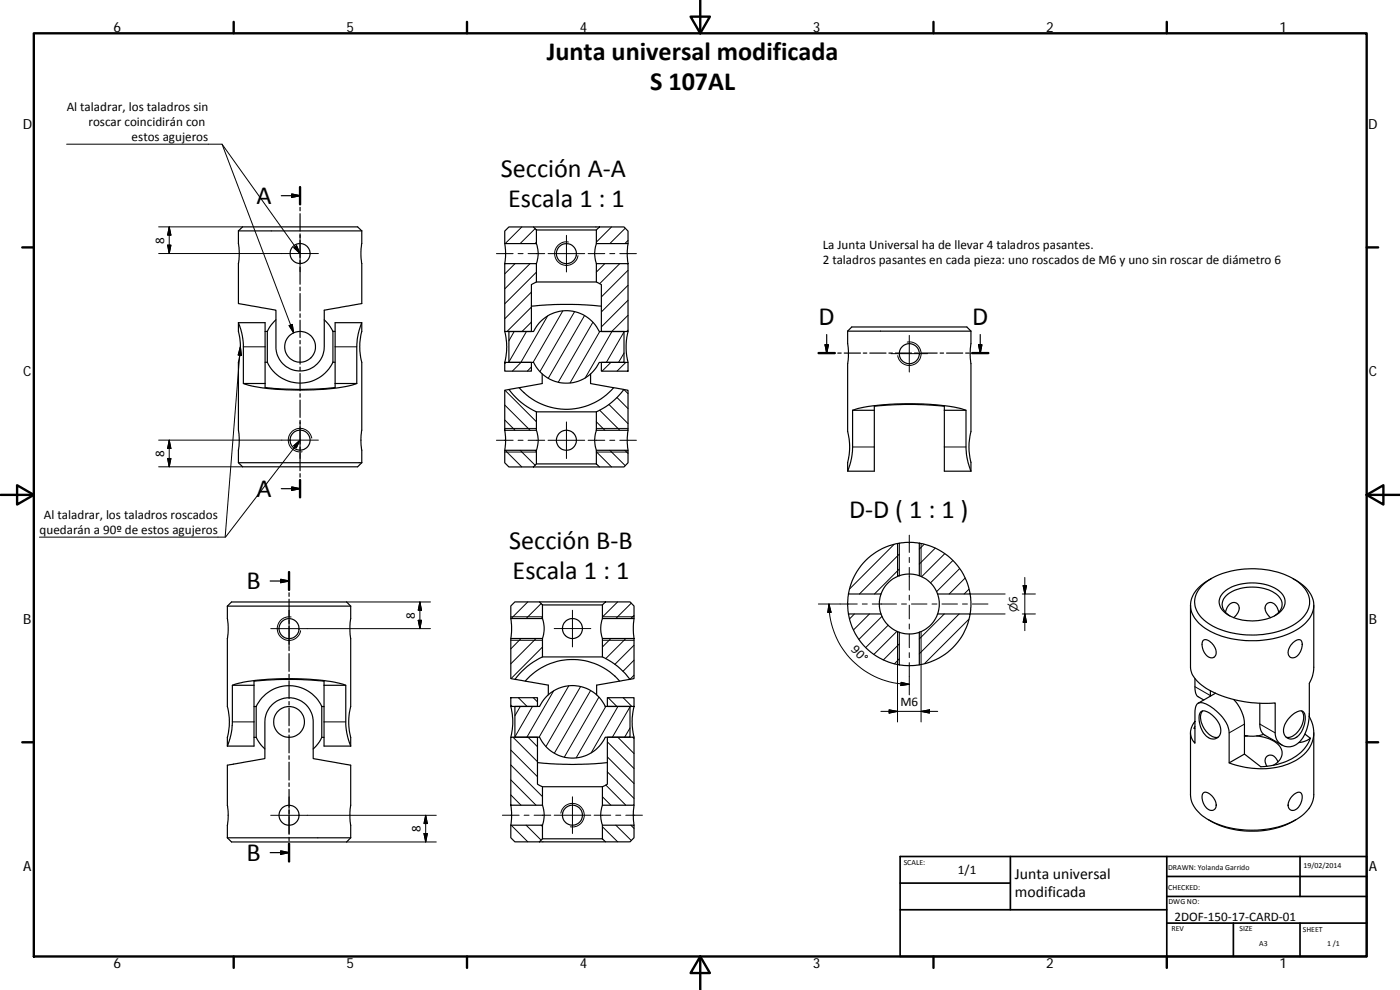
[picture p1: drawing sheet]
<svg xmlns="http://www.w3.org/2000/svg" width="420mm" height="297mm" viewBox="0 0 420 297" stroke-linecap="round" stroke-linejoin="round" font-family="sans-serif">
<g fill="none" stroke="#000" stroke-width=".36">
<path d="M84.4 58.7h5.7M87.6 58.2l2.5 .5-2.5 .5zM90.1 56.1v5.2M71.6 69.3l1.2-1.2h34.5l1.3 1.2M71.6 69.3l.2 6.5-.2 3.2v12.1l11.2 2v11a7.2 7.2 0 0 0 7.3 7.2 7.2 7.2 0 0 0 7.2-7.2v-11l11.3-2v-12.1l-.3-2.4 .3-7.3M71.6 69.3h37M90.1 62.2v1M90.1 64.1v5.2M90.1 70.2v1M90.1 72.1v5.2M90.1 78.2v1M151.5 73.1l.2 3-.2 3"/>
<path d="M151.5 69.3l1.2-1.2h7.4l.9 .9v4.1h-9.5zM151.5 79.1h9.5v5.5l-1.5 .8v14.1h-8zM160.1 68.1h19.8M161 69h18M161 73.1v.2a8.7 8.7 0 0 1 0 5.8M179 73.1l-.1 .3a9.3 9.3 0 0 0 .1 5.7M179 79.1h9.5v20.4h-8v-14.1l-1.5-.8zM179 69l.9-.9h7.4l1.2 1.2v3.8h-9.5zM188.5 73.1l-.3 3 .3 3M71.6 96.8h8v19.5a96.7 96.7 0 0 0 21 0v-19.5h8l-.1 3a17.9 17.9 0 0 0 .1 8.9v20.4l-.3 2.4 .3 7.3M71.6 96.8l.9 2.9 .5 3v12.4a63.4 63.4 0 0 0 21.1 1.9 45.3 45.3 0 0 0 13-1.9M71.6 96.8v3a18.3 18.3 0 0 1 0 8.9v20.4l.2 3-.2 6.7"/>
<path d="M79.6 99.4h.6M80.2 99.4v9.3M82.8 95.9l-1.5 1.7-1.1 1.8M90.1 80.1v5.2M90.1 86.2v1M90.1 88.1v5.2M90.1 94.1v1.1M90.1 96.1v5.2M97.3 95.9l1.5 1.7 1.1 1.8M99.9 99.4v9.3M99.9 99.4h.7M108.6 96.8l-.9 2.4-.5 2.8-.1 13.1"/>
<path d="M151.5 99.5l.1 .3a18.6 18.6 0 0 1-.1 8.9M152.7 99.5h7.4a10.9 10.9 0 0 1 9.9-6.3 10.9 10.9 0 0 1 9.8 6.3h7.5v9.2h-7.5a10.9 10.9 0 0 1-9.8 6.3 10.9 10.9 0 0 1-9.9-6.3h-7.4zM159.5 91.9a104.1 104.1 0 0 1 21 0M161 84.6h18M188.5 99.5l-.1 .3a18.7 18.7 0 0 0 .1 8.9M254.4 99.4l1.2-1.3h34.6l1.2 1.3M254.4 99.4v3.8l.2 2.1-.2 3.8 .1 20.7a18.1 18.1 0 0 1-.1 8.9v2.7h8v-19.5a100.4 100.4 0 0 1 21 0v19.5h8M254.4 99.4h37M291.4 99.4l-.2 6.1 .2 3.5-.1 20.8a18.8 18.8 0 0 0 .1 8.9v2.7M73 115.1h6.6M79.6 108.7h.6M80.2 108.7a10.9 10.9 0 0 0 9.9 6.2 10.9 10.9 0 0 0 9.8-6.2"/>
<path d="M90.1 102.2v1M90.1 104.1v5.2M90.1 110.2v1M90.1 112.1v5.2M90.1 118.1v1.1M99.9 108.7h.7M100.6 115.1h6.5M151.5 108.7h8v2.7h-8zM151.5 117.1l1.2-.2a20.7 20.7 0 0 0 8.3 6.7v5.5h-9.5zM162.7 112.2v2.9l-10 1.8M177.2 112.2v2.9l10 1.8M180.5 108.7h8v2.7h-8z"/>
<path d="M184.2 116.3a18.7 18.7 0 0 1-28.4 0M245.7 105.9h4.8M247.6 103.4h1l-.5 2.5zM248.1 100.4v5.5M251.4 105.9h1.1M253.4 105.9h4.8M259.1 105.9h1M261 105.9h4.9M266.8 105.9h1M268.7 105.9h4.9M274.5 105.9h1M276.4 105.9h4.9"/>
<path d="M282.1 105.9h1.1M284.1 105.9h4.8M289.8 105.9h1M291.8 105.9h4.8M293.7 103.4h1l-.5 2.5zM294.2 100.4v5.5M71.6 138.8l1.2 1.3h34.5l1.3-1.3M71.6 138.8h37M90.1 120.1v5.1M90.1 126.1v1.1M90.1 128.1v5.1M90.1 134.1v1.1"/>
<path d="M90.1 136v5.2M151.5 129.1l.2 2.4-.2 3.6M151.5 135.1h9.5v4.1l-.9 .9h-7.4l-1.2-1.2zM161 139.2h18M161 123.6h18M161 129.1v.2a8.7 8.7 0 0 1 0 5.8M179 135.1h9.5v3.8l-1.2 1.2h-7.4l-.9-.9zM179 123.6a21 21 0 0 0 8.2-6.7l1.3 .2v12h-9.5zM179 129.1l-.1 .4a9.3 9.3 0 0 0 .1 5.6M188.5 129.1l-.3 3 .3 3M255.9 123.1l-.1 12.4-.5 3-.9 2.9M255.9 123.1a65 65 0 0 1 21.1-1.9 47.4 47.4 0 0 1 12.9 1.9l.1 12.1 .3 2.7 1.1 3.5"/>
<path d="M255.9 123.1h6.5M283.4 123.1h6.5M84.4 146.6h5.7M87.6 146.1l2.5 .5-2.5 .5zM90.1 142.1v1.1M90.1 144v5.2M160.1 140.1h19.8M81.1 174.3h5.7M84.2 173.8l2.6 .5-2.6 .5zM86.8 171.6v5.4M86.8 177.9v1M86.8 179.8v5.4"/>
<path d="M254.6 178.2l-.2 2.5 .2 3.5M259.8 168.1a18.6 18.6 0 0 1 10.1-5.1v9.7a9.2 9.2 0 0 0-5.5 5.5h-9.8a18.8 18.8 0 0 1 5.2-10.1zM264.4 178.2l-.1 .4a9.1 9.1 0 0 0 .1 5.6M269.9 172.7l.7-.2a9.3 9.3 0 0 1 5.3 .2M269.9 163l2.4-.3 3.6 .3M275.9 163a18.5 18.5 0 0 1 15.3 15.2h-9.8a9 9 0 0 0-5.5-5.5zM281.4 178.2l.1 .4a8.8 8.8 0 0 1-.1 5.6M291.2 178.2l.2 2.2-.2 3.8M360.5 175.9a21.6 21.6 0 0 1 16.1-5.3 20.4 20.4 0 0 1 14.7 5.6 6.6 6.6 0 0 1-1.3 10.1 25.6 25.6 0 0 1-20.9 3.5 14.7 14.7 0 0 1-9.9-6.5 6.3 6.3 0 0 1 1.3-7.4zM363.5 173.6a9.9 9.9 0 0 0-6.2 7.6 8.8 8.8 0 0 0 5.2 7.8 28.7 28.7 0 0 0 27.3-.4 8.1 8.1 0 0 0 4.3-8.6 10.9 10.9 0 0 0-6.1-6.4M367.1 177.8a14.1 14.1 0 0 1 12.7-2.4 7 7 0 0 1 5.9 4.8 5.3 5.3 0 0 1-4.1 5 15 15 0 0 1-14.1-1.5 3.8 3.8 0 0 1-.4-5.9zM68.2 181.9h37.1"/>
<path d="M68.2 181.9l1.3-1.3h34.5l1.3 1.3M68.2 181.9v3.7l.3 2.4-.3 3.6 .1 20.7a17.9 17.9 0 0 1-.1 8.9v2.7M86.8 186v1.1M86.8 188v5.3M86.8 194.2v1M86.8 196.1v5.3M105.3 181.9l-.3 6.7 .3 3-.1 20.7a18.3 18.3 0 0 0 .1 8.9v2.7M153.3 191.6h9.5v5.5a21.3 21.3 0 0 0-8.3 6.7l-1.2-.2zM153.3 181.8l1.2-1.2h7.4l.9 .9v4.1h-9.5zM153.3 185.6l.2 2.1-.2 3.9M161.9 180.6h19.8M162.8 181.5h18"/>
<path d="M162.8 197.1h18M162.8 185.6l.1 .3a9 9 0 0 1-.1 5.7M180.8 191.6h9.5v12l-1.3 .2a20.9 20.9 0 0 0-8.2-6.7zM180.8 181.5l.9-.9h7.4l1.2 1.2v3.8h-9.5zM180.8 185.6l-.1 .2a8.9 8.9 0 0 0 .1 5.8M190.3 185.6l-.2 2.4 .2 3.6M254.6 184.2h9.8a9 9 0 0 0 5.5 5.5v9.8a18.5 18.5 0 0 1-15.3-15.3zM269.9 199.5l2.7 .2 3.3-.2M275.9 189.7l-1 .3a8.7 8.7 0 0 1-5-.3M281.4 184.2h9.8a18.5 18.5 0 0 1-15.3 15.3v-9.8a8.9 8.9 0 0 0 5.5-5.5zM357.3 181.6v18.6a9 9 0 0 0 5.4 6.7 36.1 36.1 0 0 0 20 4v9a4.2 4.2 0 0 0 3.1 4.1 4.2 4.2 0 0 0 4.7-1.9 13.5 13.5 0 0 0 2.4-8.1v-9l1-2 .4-2.1v-19.3M361 192.2l.2-.1a2.84 2.84 0 0 1 3.2 1.9 1.96 1.96 0 0 1 .6 2 1.96 1.96 0 0 1-1.5 1.4 4 4 0 0 1-2.5-5.2z"/>
<path d="M367.8 183.7a2.9 2.9 0 0 1 3-2.9 2.2 2.2 0 0 1 .2 3.7l-.7 .8M369.1 184.8a3.8 3.8 0 0 1-2.3-3.5 3.8 3.8 0 0 1 2.4-3.5 13.5 13.5 0 0 1 14.1 .7 3.7 3.7 0 0 1-.8 6.3M383.8 183.7a2.87 2.87 0 0 0-3-2.9 2.19 2.19 0 0 0-.3 3.7l.8 .8M388 192.8l.7-.5a1.25 1.25 0 0 1 1.6-.3 1.25 1.25 0 0 1 .5 1.6 3.6 3.6 0 0 1-3.2 3.8 2.08 2.08 0 0 1-.5-3.4zM69.7 205.6h6.5M76.2 212h.7M76.9 212a10.9 10.9 0 0 1 9.8-6.3 10.9 10.9 0 0 1 9.9 6.3M76.9 212v9.2M86.8 202.3v1.1M86.8 204.3v5.3M86.8 210.5v1M86.8 212.4v5.3"/>
<path d="M86.8 218.6v1.1M96.6 212h.6M96.6 212v9.2M97.2 205.6h6.6M153.3 209.3h8v2.7h-8zM153.3 212l.1 .2a18.3 18.3 0 0 1-.1 9M154.5 212h7.4a10.9 10.9 0 0 1 9.9-6.3 10.9 10.9 0 0 1 9.8 6.3h7.5v9.2h-7.5a10.9 10.9 0 0 1-9.8 6.3 10.9 10.9 0 0 1-9.9-6.3h-7.4zM154.5 203.8l10.1 1.8v2.9M182.3 209.3h8v2.7h-8zM186 204.4a18.7 18.7 0 0 0-28.4 0M189 203.8l-9.9 1.8v2.9M190.3 212l-.1 .3a19.2 19.2 0 0 0 .1 8.9"/>
<path d="M357.3 219.9v18.5a9.3 9.3 0 0 0 5.6 7.7 28.6 28.6 0 0 0 27.2-.9 8.5 8.5 0 0 0 4.2-6.8v-18.5M358.6 218l-.3 .5 .3 .1M358.6 203.6v2.4a3.3 3.3 0 0 0 1 3.1l1.7 .9M360.4 213.6a2.82 2.82 0 0 1 3.3 .9 5.2 5.2 0 0 1 2.2 6.3 2.83 2.83 0 0 1-4.7-.8 6.3 6.3 0 0 1-.8-6.4zM360.9 213.3a5.2 5.2 0 0 0 1.1 6.2 3.6 3.6 0 0 0 3.6 1.7M363.3 207.2v1.7M364.8 208l-5.2 3M370.3 209.9a11.6 11.6 0 0 1 3.2 7.4v9M378.1 211v6.3a3.6 3.6 0 0 0 1.5 3.3l5.1 2.9M387.2 215.1l1.3-1.1a2.02 2.02 0 0 1 2.8-.3 6.6 6.6 0 0 1-3.1 7.9 2.49 2.49 0 0 1-2.6-.8 2.49 2.49 0 0 1-.2-2.7l.7-1.6zM390.7 213.3a5.7 5.7 0 0 1-1.9 6.9 3.2 3.2 0 0 1-2.8 1M392.9 215a9.2 9.2 0 0 1-4 13.2 24.3 24.3 0 0 1-20 .7v-9a11.4 11.4 0 0 0-6-8.1 2.83 2.83 0 0 0-3.8-.4l-.5 1.8v9.8a4.7 4.7 0 0 1 0-6.5"/>
<path d="M392.9 214v1M392.9 215v.1M68.2 223.9h8v-19.5a104.4 104.4 0 0 1 21 0v19.5h8.1M76.2 221.2h.7M76.9 221.2l1.1 1.9 1.5 1.6M86.8 220.5v5.4M86.8 226.8v1M86.8 228.7v5.4M86.8 234.9v1.1M86.8 236.9v5.3M96.6 221.2l-.7 1.3-1.9 2.2M96.6 221.2h.6"/>
<path d="M105.3 223.9l-1-3-.5-2.9v-12.4a63.4 63.4 0 0 0-21.1-1.9 47.4 47.4 0 0 0-13 1.9l-.1 13.1-.5 2.8-.9 2.4M153.3 221.2h8v14.1l1.5 .8v5.5h-9.5zM161.3 228.8a100 100 0 0 0 21 0M162.8 236.1h18M182.3 221.2h8v20.4h-9.5v-5.5l1.5-.8zM361 238a2.13 2.13 0 0 1 2.9 1.1 2.6 2.6 0 0 1 .2 4 3.2 3.2 0 0 1-3.3-3.2v-1.2zM373.5 226.3l-4.6 2.6M374.5 220.8l-1 .1M377.1 220.8a9.1 9.1 0 0 1 7.3 3.7 3.8 3.8 0 0 1-2.2 5.1M379.3 220.3a10.9 10.9 0 0 1-5.8 .4M383.5 228.6a2.15 2.15 0 0 0-3.4-1.6l-.1 .2a2.35 2.35 0 0 0 .2 2.7M388 238.6l.7-.5a1.24 1.24 0 0 1 1.6-.3 1.24 1.24 0 0 1 .5 1.6 3.8 3.8 0 0 1-3 3.8 1.89 1.89 0 0 1-.8-3.2z"/>
<path d="M391.6 220.2l1.6 1.3M393.2 221.5a13.6 13.6 0 0 1-10.8 8.1l-4 .5-4.9-3.8M393.2 221.5l-1.6 .9-1.8 .4M68.2 251.4v-3.8l.3-2.4-.3-3.6v-12l11.3-2v-11a7.2 7.2 0 0 1 7.2-7.2 7.2 7.2 0 0 1 7.3 7.2v11l11.3 2v12.1l-.3 2.9 .3 6.8M68.2 251.4h37.1M68.2 251.4l1.3 1.2h34.5l1.3-1.2M81.1 255.8h5.7M84.2 255.3l2.6 .5-2.6 .5zM86.8 243.1v1M86.8 245v5.3M86.8 251.2v1.1M86.8 253.2v5.3"/>
<path d="M153.3 247.6h9.5v4.1l-.9 .9h-7.4l-1.2-1.2zM153.3 241.6l.2 3-.2 3M161.9 252.6h19.8M162.8 251.7h18M162.8 241.6l.1 .4a9 9 0 0 1-.1 5.6M180.8 247.6h9.5v3.8l-1.2 1.2h-7.4l-.9-.9zM180.8 241.6l-.1 .2a9 9 0 0 0 .1 5.8M190.3 241.6l-.2 2.7 .2 3.3M362.7 245.9a26.7 26.7 0 0 0 26.2 0"/>
<circle cx="90.1" cy="76.1" r="3"/>
<circle cx="170" cy="76.1" r="3"/>
<circle cx="90.1" cy="104.1" r="4.6"/>
<circle cx="272.9" cy="106.1" r="3"/>
<circle cx="90" cy="132.1" r="3"/>
<circle cx="170" cy="132.1" r="3"/>
<circle cx="86.7" cy="188.6" r="3"/>
<circle cx="171.8" cy="188.6" r="3"/>
<circle cx="86.7" cy="216.6" r="4.6"/>
<circle cx="86.8" cy="244.6" r="3"/>
<circle cx="171.8" cy="244.6" r="2.99"/>
</g>
<g fill="none" stroke="#000" stroke-width=".3">
<path d="M20 43.3h46.6l21.5 56.6M66.6 43.3l23.3 32.6M47.6 76.1h48M47.6 68.1h25.2M50.3 73.6h1l-.5 2.5zM50.8 68.1v8M50.8 68.1l.5 2.4h-1zM89.9 75.8l-.9-2.1-.8 .6 1.7 1.7M90.1 70.5v11.1M149 76.1h5M154.6 79.1l-3.1 3.1M155.5 76.1h1.5"/>
<path d="M156.6 68.1l-5 5M158.5 76.1h5M159.1 79.1l-7.6 7.6M160.6 68.6l-4.5 4.5M161 72.7l-.4 .4M164.5 76.1h11M170 70.6v11M170.6 72.6a3.5 3.5 0 0 0-4.1 2.9 3.5 3.5 0 0 0 2.9 4.1 3.5 3.5 0 0 0 4.1-2.9M176.5 76.1h5M181.5 79.1l-2.5 2.5M183 76.1h1.5M183.5 68.1l-4.5 4.5"/>
<path d="M186 79.1l-6 6M186 76.1h5M187.7 68.5l-4.7 4.6M188.5 72.1l-1 1M86.8 97.7l.9-.4 .4 2.6zM154.3 99.5l-1.6 2.8M158 99.5l-5.3 9.1M159.5 87.7l-8 8M159.5 96.6l-2.8 2.9M159.5 92.1l-7.3 7.4M161 81.7l-9.5 9.5M164.3 94.8l-7.9 13.9-2.6 2.7"/>
<path d="M168.9 93.3l-8.9 15.4M172.4 93.5l-10.3 18M175.4 94.7l-10.8 18.8M177.9 96.7l-10.4 18M180 99.5l-8.9 15.4M183.7 99.5l-8.1 13.9M187.3 99.6l-5.3 9.1M188.5 99.1l-.4 .4M188.5 90.1l-8 8M188.5 85.6l-8 8M188.5 81.1l-8 8M188.5 94.6l-4.9 4.9"/>
<path d="M72.1 104.1l-4.5 57M72.1 104.1l.3 2.5-.9-.1zM73 104.1h6.6M100.6 104.1h6.5M151.5 117.1l9.5 9.4M151.9 108.7l-.4 .4M159.5 110.1l-1.2 1.3M183.3 108.7l-2.6 2.7M185.2 119.3l3.3 3.3M187.2 116.9l1.3 1.2M187.3 105.9l-1.7 2.8M187.8 108.7l-2.6 2.7"/>
<path d="M267.4 106.1h11M272.3 102.6a3.5 3.5 0 0 1 4.1 2.9 3.5 3.5 0 0 1-2.9 4.1 3.5 3.5 0 0 1-4.1-2.9M272.9 100.6v11M47.6 132.1h48M50.3 137.6h1l-.5 2.5zM50.8 132.1v8M50.8 132.1l.5 2.5h-1zM89.9 132.2l-22.2 29h-55.9M89.9 132.1l-1.8 1.6 .8 .6 1-2.1M90.1 126.6v11M93.6 131.4a3.5 3.5 0 0 0-4.1-2.8 3.5 3.5 0 0 0-2.9 4.1 3.5 3.5 0 0 0 4.1 2.9M149 132.1h5"/>
<path d="M151.5 135.6h9.5M151.5 128.5h9.5M151.5 121.5l7.6 7.6M151.5 126l3.1 3.1M151.6 135.1l5 5M155.5 132.1h1.5M156.1 135.1l4.5 4.5M158.5 132.1h5M160.6 135.1l.4 .4M164.5 132.1h11M170 126.6v11M176.5 132.1h5"/>
<path d="M179 135.6h9.5M179 128.5h9.5M179 135.6l4.5 4.5M179 126.6l2.5 2.5M179.9 123.1l6.1 6M182.7 121.3l5.8 5.8M183 132.1h1.5M183 135.1l4.7 4.6M186 132.1h5M187.5 135.1l1 1M255.9 134.1h6.5M283.4 134.1h6.5"/>
<path d="M47.6 140.1h25.2M268.3 163.3l-13.3 13.4M269.4 163.1v9.9M269.9 166.3l-12 11.9M269.9 170.8l-7.5 7.4M272.9 160.6v5.2M272.9 167.3v1.5M272.9 170.3v6.8M272.9 178.6v1.5M276.4 163.1v9.9M277.3 163.3l-1.4 1.5M280.7 164.5l-4.8 4.7"/>
<path d="M283.5 166.1l-6.9 7M286 168.2l-6.8 6.7M288 170.6l-6.9 6.9M289.7 173.4l-4.8 4.8M290.8 176.8l-1.4 1.4M291.2 178.2h10.5M306.8 178.2h3.9M307.1 175.7h1l-.5 2.5zM307.6 173.2v16M81.2 188.6h48M86.8 183.1v11M87.4 185.1a3.5 3.5 0 0 0-4.2 2.9 3.5 3.5 0 0 0 2.9 4.1 3.5 3.5 0 0 0 4.1-2.9"/>
<path d="M104 180.6h25.2M125.5 186.1h1l-.5 2.5zM126 180.6v8M126 180.6l.5 2.5h-1zM153.3 192.1h9.5M153.3 185.1h9.5M156.4 191.6l-3.1 3.1M158.4 180.6l-5 5M160.9 191.6l-7.6 7.6M162.4 181.1l-4.5 4.5M162.8 194.1l-9.4 9.5M162.8 185.2l-.4 .4"/>
<path d="M166.3 188.6h11M171.8 183.1v11M180.8 192.1h9.5M183.3 191.6l-2.5 2.5M185.4 180.6l-4.6 4.5h9.5M187.8 191.6l-6 6M189.5 181l-4.7 4.6M190.3 193.6l-5.8 5.7M190.3 198.1l-3.3 3.3M190.3 184.6l-1 1M245.6 181.2h11.7M248.8 181.2a24.1 24.1 0 0 0 24.1 24.1"/>
<path d="M248.8 181.2l.6 2.5-1 .1zM256.4 184.2l-1.4 1.5M258.8 181.2h1.5M260.9 184.2l-4.8 4.8M261.8 181.2h7.3M264.7 184.9l-6.9 6.9M266.6 187.6l-6.8 6.7M269.2 189.4l-6.9 6.9M269.4 189.5v27.1M269.9 197.7l-1.5 1.5M269.9 193.2l-4.8 4.8M270.6 181.2h1.4"/>
<path d="M272.9 181.6v4.1M272.9 187.2v1.5M272.9 190.2v4.1M272.9 195.8v1.5M272.9 198.8v9.7M273.5 181.2h4.7M276.4 189.5v27.1M279.7 181.2h1.5M282.7 181.2h4.6M283.4 184.2l-7.5 7.5M287.9 184.2l-12 12M288.9 181.2h1.4"/>
<path d="M290.8 185.8l-13.3 13.3M291.2 184.2h10.5M291.8 181.2h4.7M306.8 184.2h3.9M307.6 184.2l.5 2.5h-1zM69.7 216.6h6.5M97.2 216.6h6.6M153.3 211.5l.4 .5M155.6 209.3l2.6 2.7M156.2 212l-1.7 2.8M159.8 212l-5.3 9.1M160.1 209.3l1.2 1.3"/>
<path d="M166.1 207.3l-8 13.9M170.7 205.8l-8.9 15.4M174.2 206l-10.3 18M177.2 207.2l-10.8 18.8M179.7 209.2l-10.3 18M181.8 212l-8.9 15.4M182.5 209.3l2.6 2.7M185.5 212l-8.1 13.9M187 209.3l2.6 2.7M189.1 212.1l-5.3 9.1M189.1 218.4l-1.6 2.8M190.3 202.6l-1.3 1.2"/>
<path d="M264.4 213.4h17M266.8 213l2.6 .4-2.6 .6zM270.4 204.7l2.5 .6-2.5 .4zM276.4 213.4l2.5-.4v1zM358.6 206l4.7 2.7M373.5 217.3l-4.6 2.6M378.1 217.3l4.6 2.6M86.8 239.1v11M153.3 225l8 8M153.3 229.5l9.5 9.5M153.3 234l7.6 7.6M153.3 238.5l3.1 3.1"/>
<path d="M154 221.2l7.3 7.3M158.5 221.2l2.8 2.8M171.8 239.1v11M180.8 239.1l2.5 2.5M181.8 235.5l6 6.1M182.3 231.6l8 8M182.3 227.1l8 8M182.3 222.6l8 8M185.4 221.2l4.9 4.9M189.9 221.2l.4 .4M81.2 244.6h49.7M104 252.6h26.9"/>
<path d="M127.2 250.1h1.1l-.5 2.5zM127.8 244.6v8M127.8 244.6l.5 2.5h-1.1zM150.8 244.6h5M153.4 247.6l5 5M157.3 244.6h1.5M157.9 247.6l4.5 4.5M160.3 244.6h5M162.4 247.6l.4 .4M166.3 244.6h11M168.3 244a3.5 3.5 0 0 1 4.1-2.9 3.5 3.5 0 0 1 2.9 4.1 3.5 3.5 0 0 1-4.1 2.9M178.3 244.6h5"/>
<path d="M180.8 248.1l4.6 4.5M184.8 244.6h1.5M184.8 247.6l4.7 4.6M187.8 244.6h5M189.3 247.6l1 1"/>
</g>
<g fill="none" stroke="#000" stroke-width=".71">
<path d="M10.1 10h400.1v277h-400.1zM70.1 6.6v3.4M140.2 6.6v3.4M207.3 5h5.8l-2.9 5zM210.2 0v10M280.2 6.6v3.4M350.2 6.6v3.4M90.1 56.1v5.2M6.7 74.2h3.4M410.2 74.2h3.4M245.7 105.9h4.8M291.8 105.9h4.8"/>
<path d="M.2 148.5h9.9M5.1 145.6l5 2.9-5 2.9zM90.1 144v5.2M410.2 148.5l5-2.9v5.8zM410.2 148.5h9.9M86.8 171.6v5.4M6.7 222.7h3.4M410.2 222.7h3.4M86.8 253.2v5.3M70.1 287v3.4M140.2 287v3.4M210.2 287l2.9 5h-5.8z"/>
<path d="M210.2 287v10M280.2 287v3.4M350.2 287v3.4"/>
</g>
<path d="M270.1 257h140.1v30h-140.1zM303.2 257v16M350.2 257v30M390.2 257v12M270.1 265h33.1M270.1 273h80.1M350.2 277h60M350.2 269h60M350.2 263h60M370.2 277v10M390.2 277v10" fill="none" stroke="#000" stroke-width=".51"/>
<path d="M87.6 58.2l2.5 .5-2.5 .5zM247.6 103.4h1l-.5 2.5zM293.7 103.4h1l-.5 2.5zM87.6 146.1l2.5 .5-2.5 .5zM84.2 173.8l2.6 .5-2.6 .5zM84.2 255.3l2.6 .5-2.6 .5z" fill="#000" stroke="#000" stroke-width=".36"/>
<g fill="#000" stroke="#000" stroke-width=".3">
<path d="M50.3 73.6h1l-.5 2.5zM50.8 68.1l.5 2.4h-1zM88.2 74.3l.8-.6 1.1 2.4zM86.8 97.7l.9-.4 .4 2.6zM72.1 104.1l.3 2.5-.9-.1zM50.3 137.6h1l-.5 2.5zM50.8 132.1l.5 2.5h-1zM88.1 133.7l2-1.6-1.2 2.2zM307.1 175.7h1l-.5 2.5zM125.5 186.1h1l-.5 2.5zM126 180.6l.5 2.5h-1zM248.8 181.2l.6 2.5-1 .1z"/>
<path d="M307.6 184.2l.5 2.5h-1zM266.8 213l2.6 .4-2.6 .6zM270.4 204.7l2.5 .6-2.5 .4zM276.4 213.4l2.5-.4v1zM127.2 250.1h1.1l-.5 2.5zM127.8 244.6l.5 2.5h-1.1z"/>
</g>
<g font-size="7.9">
<text x="164.1" y="17.9">Junta universal modificada</text>
<text x="195.1" y="26.9">S 107AL</text>
<text x="150.3" y="53.1">Sección A‐A</text>
<text x="77" y="61.2">A</text>
<text x="152.5" y="62.1">Escala 1 : 1</text>
<text x="245.7" y="97.5">D</text>
<text x="291.7" y="97.5">D</text>
<text x="77" y="149.1">A</text>
<text x="254.8" y="155.5">D‐D ( 1 : 1 )</text>
<text x="152.8" y="164.7">Sección B‐B</text>
<text x="153.8" y="173.7">Escala 1 : 1</text>
<text x="74" y="176.8">B</text>
<text x="74" y="258.3">B</text>
</g>
<g font-size="4.7">
<text x="304.6" y="263.9">Junta universal</text>
<text x="304.6" y="269.3">modificada</text>
</g>
<g font-size="4.2">
<text x="34" y="9.6">6</text>
<text x="104" y="9.6">5</text>
<text x="174" y="9.6">4</text>
<text x="244" y="9.6">3</text>
<text x="314" y="9.6">2</text>
<text x="384" y="9.6">1</text>
<text x="6.8" y="38.7">D</text>
<text x="410.6" y="38.7">D</text>
<text x="7" y="112.9">C</text>
<text x="410.8" y="112.9">C</text>
<text x="7" y="187.1">B</text>
<text x="410.8" y="187.1">B</text>
<text x="7" y="261.3">A</text>
<text x="410.8" y="261.3">A</text>
<text x="34" y="290.4">6</text>
<text x="104" y="290.4">5</text>
<text x="174" y="290.4">4</text>
<text x="244" y="290.4">3</text>
<text x="314" y="290.4">2</text>
<text x="384" y="290.4">1</text>
</g>
<g font-size="3.9">
<text x="20" y="33.2">Al taladrar, los taladros sin</text>
<text x="26.6" y="37.7">roscar coincidirán con</text>
<text x="39.5" y="42.2">estos agujeros</text>
<text x="49.2" y="73.1" transform="rotate(-90 49.2 73.1)">8</text>
<text x="246.9" y="74.8">La Junta Universal ha de llevar 4 taladros pasantes.</text>
<text x="246.9" y="79.3">2 taladros pasantes en cada pieza: uno roscados de M6 y uno sin roscar de diámetro 6</text>
<text x="49.2" y="137.1" transform="rotate(-90 49.2 137.1)">8</text>
<text x="13.2" y="155.6">Al taladrar, los taladros roscados</text>
<text x="11.9" y="160.1">quedarán a 90º de estos agujeros</text>
<text x="124.5" y="185.6" transform="rotate(-90 124.5 185.6)">8</text>
<text x="305.4" y="180.8" transform="rotate(-90 305.4 180.8)">6</text>
<text x="255.2" y="195.1" transform="rotate(45 255.2 195.1)">90°</text>
<text x="270.2" y="211.9">M6</text>
<text x="126.2" y="249.6" transform="rotate(-90 126.2 249.6)">8</text>
<text x="287.5" y="262.3">1/1</text>
<text x="352.5" y="276.2">2DOF‐150‐17‐CARD‐01</text>
</g>
<text font-size="3.2" x="305.4" y="183.6" transform="rotate(-90 305.4 183.6)">⌀</text>
<g font-size="2.4">
<text x="271.2" y="259.7">SCALE:</text>
<text x="350.6" y="260.9">DRAWN: Yolanda Garrido</text>
<text x="391.2" y="260.6">19/02/2014</text>
<text x="350.6" y="267">CHECKED:</text>
<text x="350.7" y="271.4">DWG NO:</text>
<text x="351.6" y="279.3">REV</text>
<text x="372" y="279.4">SIZE</text>
<text x="391" y="279.6">SHEET</text>
<text x="377.9" y="283.8">A3</text>
<text x="398.3" y="283.8">1 /1</text>
</g>
</svg>
